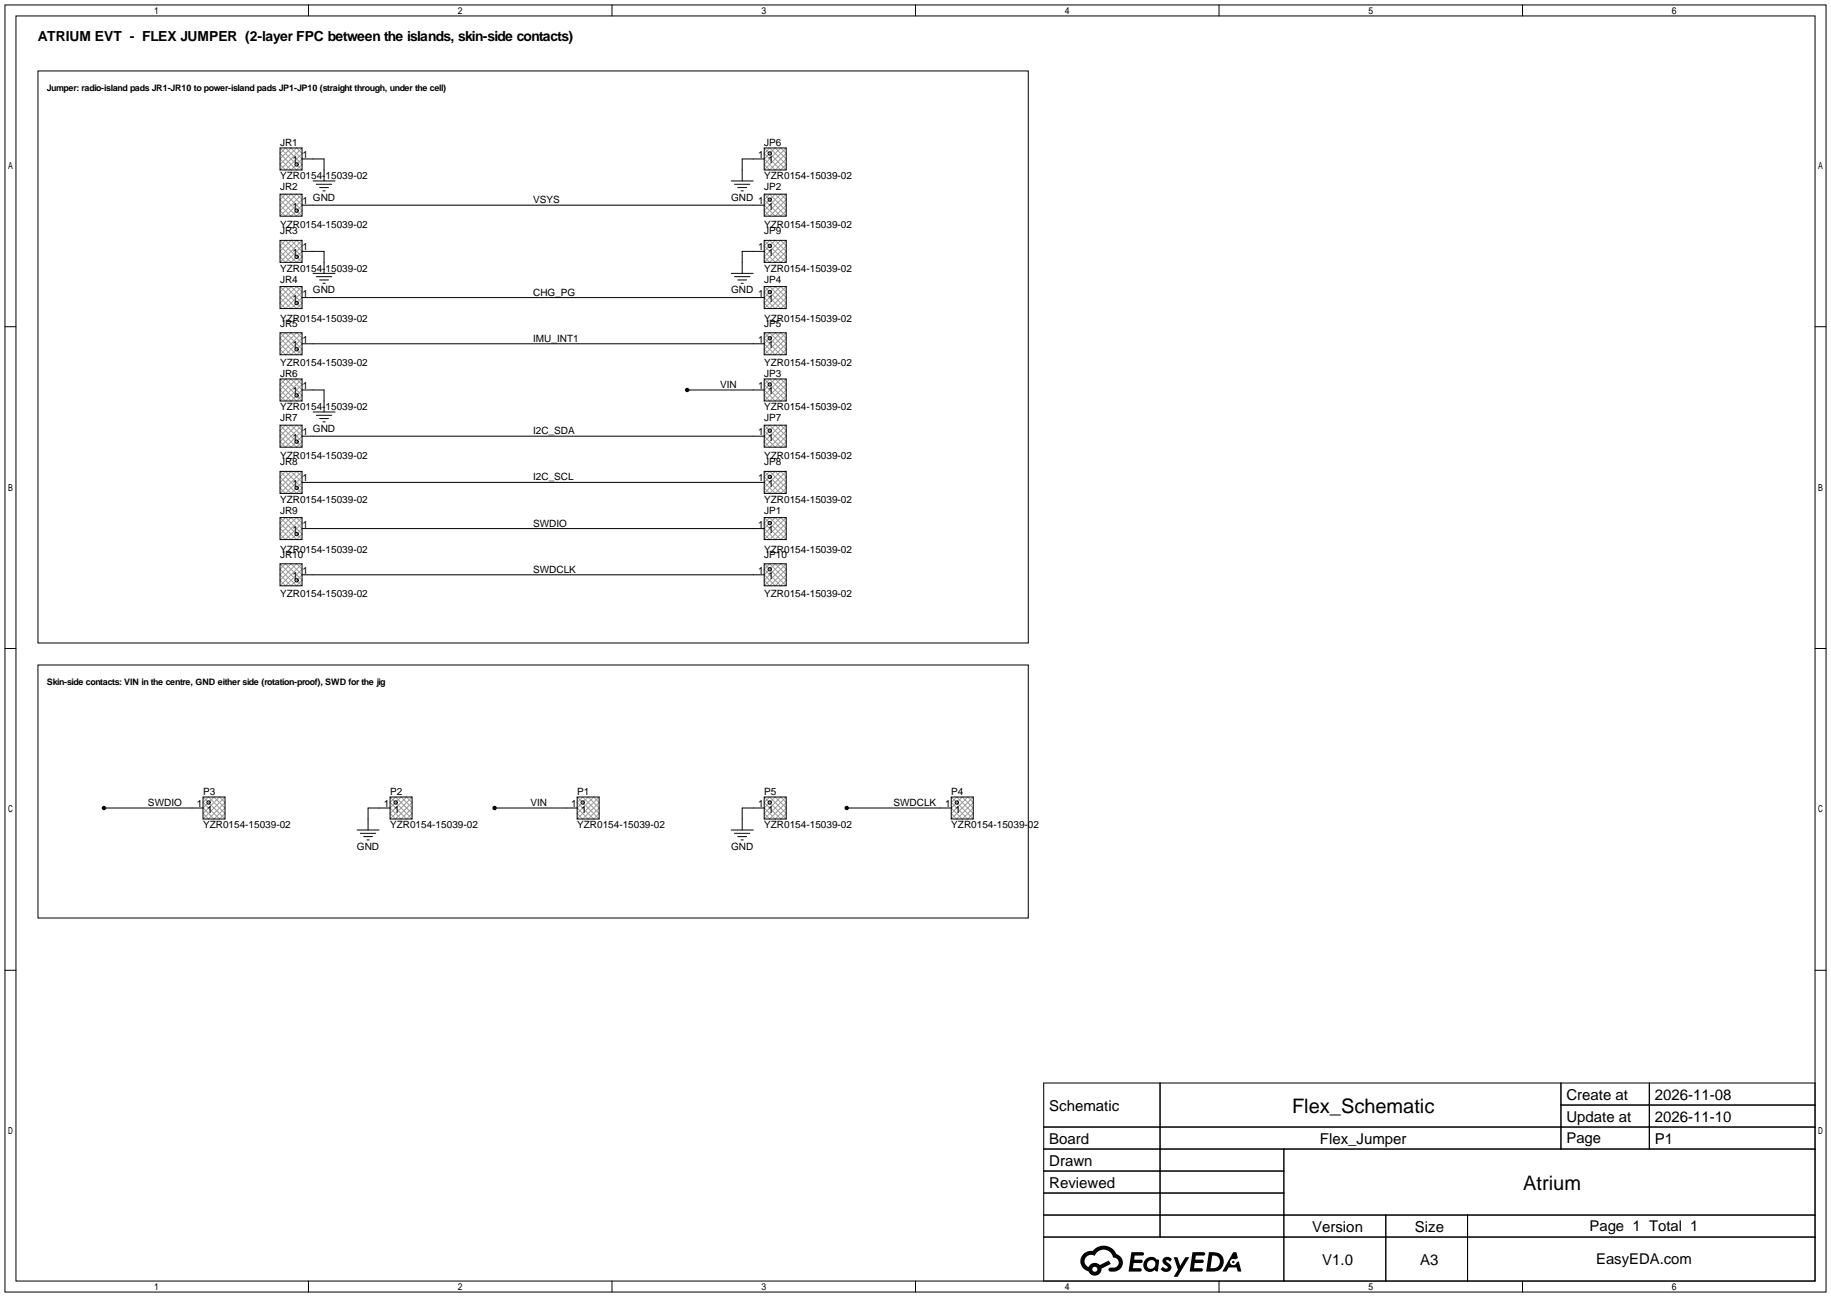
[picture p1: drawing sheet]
<svg xmlns="http://www.w3.org/2000/svg" width="423mm" height="299mm" viewBox="0 0 423 299" stroke-linecap="round" stroke-linejoin="round" font-family="sans-serif">
<g fill="none" stroke="#000" stroke-width=".23">
<path d="M1.1 1.1h420.4v297.2h-420.4zM3.7 3.7h415.3v292.1h-415.3zM8.8 16.4h228.6v132.1h-228.6zM71.2 1.1v2.6M141.3 1.1v2.6M211.3 1.1v2.6M281.4 1.1v2.6M351.5 1.1v2.6M64.6 34.2h5.1v5h-5.1zM69.7 36.7h5.1v5.1M176.4 34.2h5.1v5h-5.1zM176.4 36.7h-5.1v5.1"/>
<path d="M64.6 44.8h5.1v5.1h-5.1zM64.6 55.5h5.1v5.1h-5.1zM69.7 47.4h106.7M69.7 58h5.1v5.1M72.3 41.8h5M73 42.5h3.6M73.8 43.3h2M74.5 44.1h.6M168.8 41.8h5.1M169.5 42.5h3.6M170.3 43.3h2M171.1 44.1h.5"/>
<path d="M176.4 44.8h5.1v5.1h-5.1zM176.4 55.5h5.1v5.1h-5.1zM176.4 58h-5.1v5.1M1.1 75.4h2.6M64.6 66.2h5.1v5h-5.1zM64.6 76.8h5.1v5.1h-5.1zM69.7 68.7h106.7M69.7 79.4h106.7M72.3 63.1h5M73 63.9h3.6M73.8 64.6h2M74.5 65.4h.6"/>
<path d="M168.8 63.1h5.1M169.5 63.9h3.6M170.3 64.6h2M171.1 65.4h.5M176.4 66.2h5.1v5h-5.1zM176.4 76.8h5.1v5.1h-5.1zM419 75.4h2.5M64.6 87.5h5.1v5.1h-5.1zM64.6 98.2h5.1v5.1h-5.1zM69.7 90h5.1v5.1M72.3 95.1h5M73 95.9h3.6"/>
<path d="M73.8 96.6h2M74.5 97.4h.6M158.6 90h17.8M176.4 87.5h5.1v5.1h-5.1zM176.4 98.2h5.1v5.1h-5.1zM64.6 108.8h5.1v5.1h-5.1zM64.6 119.5h5.1v5.1h-5.1zM69.7 100.7h106.7M69.7 111.4h106.7M176.4 119.5h5.1v5.1h-5.1zM176.4 108.8h5.1v5.1h-5.1zM64.6 130.2h5.1v5.1h-5.1z"/>
<path d="M69.7 122h106.7M69.7 132.7h106.7M176.4 130.2h5.1v5.1h-5.1zM1.1 149.7h2.6M8.8 153.5h228.6v58.5h-228.6zM419 149.7h2.5M24 186.6h22.9M46.9 184h5v5.1h-5zM82.4 191.6h5.1M83.2 192.4h3.5M83.9 193.2h2.1M84.7 193.9h.5"/>
<path d="M90 184h5.1v5.1h-5.1zM90 186.6h-5v5M114.2 186.6h19M133.2 184h5.1v5.1h-5.1zM168.8 191.6h5.1M169.5 192.4h3.6M170.3 193.2h2M171.1 193.9h.5M176.4 184h5.1v5.1h-5.1zM176.4 186.6h-5.1v5M195.5 186.6h24.1M219.6 184h5.1v5.1h-5.1z"/>
<path d="M1.1 224h2.6M419 224h2.5M240.9 250.1h178.1v45.7h-178.1zM267.8 250.1v35.5M360.3 250.1v15.2M360.3 255.1h58.7M380.7 250.1v15.2M240.9 260.2h178.1M240.9 265.3h178.1M240.9 270.4h55.5M240.9 275.5h55.5M296.4 265.3v30.5"/>
<path d="M71.2 295.8v2.5M141.3 295.8v2.5M211.3 295.8v2.5M240.9 280.5h178.1M240.9 285.6h178.1M281.4 295.8v2.5M319.9 280.5v15.3M338.8 280.5v15.3M351.5 295.8v2.5"/>
<circle cx="68.5" cy="38" r=".38"/>
<circle cx="177.7" cy="35.4" r=".38"/>
<circle cx="68.5" cy="59.3" r=".38"/>
<circle cx="68.5" cy="48.6" r=".38"/>
<circle cx="177.7" cy="46.1" r=".38"/>
<circle cx="177.7" cy="56.8" r=".38"/>
<circle cx="68.5" cy="70" r=".38"/>
<circle cx="177.7" cy="67.4" r=".38"/>
<circle cx="177.7" cy="78.1" r=".38"/>
<circle cx="68.5" cy="80.6" r=".38"/>
<circle cx="68.5" cy="91.3" r=".38"/>
<circle cx="177.7" cy="88.8" r=".38"/>
<circle cx="177.7" cy="99.4" r=".38"/>
<circle cx="68.5" cy="102" r=".38"/>
<circle cx="68.5" cy="112.6" r=".38"/>
<circle cx="177.7" cy="110.1" r=".38"/>
<circle cx="68.5" cy="123.3" r=".38"/>
<circle cx="68.5" cy="134" r=".38"/>
<circle cx="177.7" cy="120.8" r=".38"/>
<circle cx="177.7" cy="131.4" r=".38"/>
<circle cx="48.1" cy="185.3" r=".38"/>
<circle cx="91.3" cy="185.3" r=".38"/>
<circle cx="134.5" cy="185.3" r=".38"/>
<circle cx="177.7" cy="185.3" r=".38"/>
<circle cx="220.9" cy="185.3" r=".38"/>
</g>
<g fill="#000">
<path d="M261.2 289.1h2.2a.46 .46 0 0 1 .5 .1 .46 .46 0 0 1 .1 .5l-.3 .2h-1.8l-.1 .9h1.6a.4 .4 0 0 1 .4 .5 .4 .4 0 0 1-.4 .3h-1.7l-.2 1.2h1.4a.46 .46 0 0 1 .5 .1 .46 .46 0 0 1 .1 .5l-.3 .2h-2.7zM268.7 290.5a1.3 1.3 0 0 1 1.8 .2l-.4 .7a.54 .54 0 0 0-.9-.3l.1 .2a1.28 1.28 0 0 1 .8 2.1 1.53 1.53 0 0 1-2.2-.3l.5-.6 .8 .4a.31 .31 0 0 0 .4-.2 .31 .31 0 0 0-.3-.4 1.12 1.12 0 0 1-.6-1.8zM270.9 290.3h.9l.6 1.9 1.2-1.9h.9l-2.7 4.5h-.9l1-1.7zM275.3 289.1h2.2a.47 .47 0 0 1 .5 .1 .47 .47 0 0 1 .1 .5l-.3 .2h-1.8l-.1 .9h1.6a.4 .4 0 0 1 .4 .5 .4 .4 0 0 1-.4 .3h-1.7l-.2 1.2h1.4a.46 .46 0 0 1 .5 .1 .46 .46 0 0 1 .1 .5l-.3 .2h-2.7zM284.7 289.1h.7l.3 1.4-.6 .3a.75 .75 0 0 0-1.1 .3 .75 .75 0 0 0 .5 1.1 .75 .75 0 0 0 .9-.7l.5-.3 .7 2.4h-.9l-.2-1h-1.9l-.5 1h-.9z"/>
<path d="M250.1 289.5a2.37 2.37 0 0 0 1.2 4 1.54 1.54 0 0 0 1.7 1 1.54 1.54 0 0 0 1.3-1.6l2.1-1.1-.5-.8-2 1.1a1.57 1.57 0 0 0-2.6 .5 1.5 1.5 0 0 1-.8-2.1 1.5 1.5 0 0 1 2.2-.5 2.23 2.23 0 0 1 2.3-1.5 2.23 2.23 0 0 1 2 1.9 1.16 1.16 0 0 1 1.2 1 1.16 1.16 0 0 1-1.1 1.3h-.6a.47 .47 0 0 0-.6 .4 .47 .47 0 0 0 .4 .5 2.14 2.14 0 0 0 2.7-1.3 2.14 2.14 0 0 0-1.3-2.8 3.2 3.2 0 0 0-5.5-.7l-1.1 .1zM252.1 293.1a.6 .6 0 0 1 1.2 0 .6 .6 0 0 1-1.2 0z"/>
<path d="M264.5 290.7a1.6 1.6 0 0 0-.3 2.3 1.6 1.6 0 0 0 2.3 .2l.8 .4 .3-2.5-.2-.3h-.5a1.58 1.58 0 0 0-2.4-.1zM265.1 291.3a.99 .99 0 0 1 1.6 .5 .99 .99 0 0 1-1.3 1.1 .98 .98 0 0 1-.3-1.6z"/>
<path d="M279.1 289.1l-.7 4.5h1.5a2.27 2.27 0 0 0 2.6-2.3 2.27 2.27 0 0 0-2.7-2.2zM279.8 289.9a1.5 1.5 0 0 1 1.8 1.5 1.5 1.5 0 0 1-1.9 1.4h-.3z"/>
<circle cx="158.6" cy="90" r=".51"/>
<circle cx="24" cy="186.6" r=".51"/>
<circle cx="114.2" cy="186.6" r=".51"/>
<circle cx="195.5" cy="186.6" r=".51"/>
<circle cx="284.7" cy="291.4" r=".28"/>
</g>
<g fill="none" stroke="#999" stroke-width=".23">
<path d="M64.6 35.4l1.3-1.2 3.8 3.8-1.2 1.2zM64.6 36.7l2.6-2.5 2.5 2.5-2.5 2.5zM64.6 38l3.9-3.8 1.2 1.2-3.8 3.8zM64.6 34.2l5.1 5M68.6 37.6l.2 .2M68.8 38.1l-.2 .2M69.7 34.2l-5.1 5M176.4 35.4l1.3-1.2 3.8 3.8-1.3 1.2zM176.4 36.7l2.5-2.5 2.6 2.5-2.6 2.5zM176.4 38l3.8-3.8 1.3 1.2-3.8 3.8zM176.4 34.2l5.1 5M177.8 35.1l.2 .2"/>
<path d="M178 35.6l-.2 .2M181.5 34.2l-5.1 5M64.6 46.1l1.3-1.3 3.8 3.8-1.2 1.3zM64.6 48.6l3.9-3.8 1.2 1.3-3.8 3.8zM64.6 44.8l5.1 5.1M64.6 56.8l1.3-1.3 3.8 3.8-1.2 1.3zM64.6 59.3l3.9-3.8 1.2 1.3-3.8 3.8zM64.6 55.5l5.1 5.1M67.2 44.8l2.5 2.6-2.5 2.5-2.6-2.5zM67.2 55.5l2.5 2.5-2.5 2.6-2.6-2.6zM68.6 48.3l.2 .2M68.6 59l.2 .1"/>
<path d="M68.8 48.8l-.2 .2M68.8 59.5l-.2 .2M69.7 44.8l-5.1 5.1M69.7 55.5l-5.1 5.1M176.4 46.1l1.3-1.3 3.8 3.8-1.3 1.3zM176.4 48.6l3.8-3.8 1.3 1.3-3.8 3.8zM176.4 44.8l5.1 5.1M176.4 56.8l1.3-1.3 3.8 3.8-1.3 1.3zM176.4 59.3l3.8-3.8 1.3 1.3-3.8 3.8zM176.4 55.5l5.1 5.1M177.8 45.8l.2 .1M177.8 56.4l.2 .2"/>
<path d="M178 46.3l-.2 .1M178 56.9l-.2 .2M178.9 44.8l2.6 2.6-2.6 2.5-2.5-2.5zM178.9 55.5l2.6 2.5-2.6 2.6-2.5-2.6zM181.5 44.8l-5.1 5.1M181.5 55.5l-5.1 5.1M64.6 70l3.9-3.8 1.2 1.2-3.8 3.8zM64.6 66.2l5.1 5M64.6 76.8l5.1 5.1M65.9 66.2l3.8 3.8-1.2 1.2-3.9-3.8zM65.9 76.8l3.8 3.8-1.2 1.3-3.9-3.8zM67.2 66.2l2.5 2.5-2.5 2.5-2.6-2.5z"/>
<path d="M67.2 76.8l2.5 2.6-2.5 2.5-2.6-2.5zM68.6 69.6l.2 .2M68.8 70.1l-.2 .2M69.7 66.2l-5.1 5M69.7 76.8l-5.1 5.1M176.4 70l3.8-3.8 1.3 1.2-3.8 3.8zM176.4 66.2l5.1 5M176.4 76.8l5.1 5.1M177.7 66.2l3.8 3.8-1.3 1.2-3.8-3.8zM177.7 76.8l3.8 3.8-1.3 1.3-3.8-3.8zM177.8 67.1l.2 .2M177.8 77.8l.2 .1"/>
<path d="M178 67.6l-.2 .2M178 78.3l-.2 .1M178.9 66.2l2.6 2.5-2.6 2.5-2.5-2.5zM178.9 76.8l2.6 2.6-2.6 2.5-2.5-2.5zM181.5 66.2l-5.1 5M181.5 76.8l-5.1 5.1M64.6 80.6l3.9-3.8 1.2 1.3-3.8 3.8zM64.6 87.5l5.1 5.1M64.6 99.4l1.3-1.2 3.8 3.8-1.2 1.3zM64.6 98.2l5.1 5.1M65.9 87.5l3.8 3.8-1.2 1.3-3.9-3.8zM67.2 87.5l2.5 2.5-2.5 2.6-2.6-2.6z"/>
<path d="M68.5 87.5l1.2 1.3-3.8 3.8-1.3-1.3zM68.6 80.3l.2 .2M68.6 91l.2 .1M68.8 80.8l-.2 .2M68.8 91.5l-.2 .2M69.7 87.5l-5.1 5.1M69.7 98.2l-5.1 5.1M176.4 87.5l5.1 5.1M176.4 80.6l3.8-3.8 1.3 1.3-3.8 3.8zM176.4 99.4l1.3-1.2 3.8 3.8-1.3 1.3zM176.4 98.2l5.1 5.1M177.7 87.5l3.8 3.8-1.3 1.3-3.8-3.8z"/>
<path d="M177.8 88.4l.2 .2M177.8 99.1l.2 .2M178 88.9l-.2 .2M178 99.6l-.2 .2M178.9 87.5l2.6 2.5-2.6 2.6-2.5-2.6zM180.2 87.5l1.3 1.3-3.8 3.8-1.3-1.3zM181.5 87.5l-5.1 5.1M181.5 98.2l-5.1 5.1M64.6 100.7l2.6-2.5 2.5 2.5-2.5 2.6zM64.6 102l3.9-3.8 1.2 1.2-3.8 3.9zM64.6 110.1l1.3-1.3 3.8 3.8-1.2 1.3zM64.6 112.6l3.9-3.8 1.2 1.3-3.8 3.8z"/>
<path d="M64.6 108.8l5.1 5.1M64.6 119.5l5.1 5.1M65.9 119.5l3.8 3.8-1.2 1.3-3.9-3.8zM67.2 108.8l2.5 2.6-2.5 2.5-2.6-2.5zM68.6 101.6l.2 .2M68.6 112.3l.2 .2M68.8 102.1l-.2 .2M68.8 112.8l-.2 .2M69.7 108.8l-5.1 5.1M69.7 119.5l-5.1 5.1M176.4 119.5l5.1 5.1M176.4 100.7l2.5-2.5 2.6 2.5-2.6 2.6z"/>
<path d="M176.4 102l3.8-3.8 1.3 1.2-3.8 3.9zM176.4 110.1l1.3-1.3 3.8 3.8-1.3 1.3zM176.4 112.6l3.8-3.8 1.3 1.3-3.8 3.8zM176.4 108.8l5.1 5.1M177.8 109.8l.2 .1M178 110.3l-.2 .2M178.9 108.8l2.6 2.6-2.6 2.5-2.5-2.5zM181.5 119.5l-5.1 5.1M181.5 108.8l-5.1 5.1M64.6 122l2.6-2.5 2.5 2.5-2.5 2.6zM64.6 123.3l3.9-3.8 1.2 1.3-3.8 3.8zM64.6 130.2l5.1 5.1"/>
<path d="M65.9 130.2l3.8 3.8-1.2 1.3-3.9-3.9zM67.2 130.2l2.5 2.5-2.5 2.6-2.6-2.6zM68.5 130.2l1.2 1.2-3.8 3.9-1.3-1.3zM68.6 123l.2 .2M68.6 133.6l.2 .2M68.8 123.5l-.2 .2M68.8 134.1l-.2 .2M69.7 130.2l-5.1 5.1M176.4 120.8l1.3-1.3 3.8 3.8-1.3 1.3zM176.4 122l2.5-2.5 2.6 2.5-2.6 2.6zM176.4 123.3l3.8-3.8 1.3 1.3-3.8 3.8zM176.4 131.4l1.3-1.2 3.8 3.8-1.3 1.3z"/>
<path d="M176.4 130.2l5.1 5.1M177.8 120.4l.2 .2M177.8 131.1l.2 .2M178 120.9l-.2 .2M178 131.6l-.2 .2M178.9 130.2l2.6 2.5-2.6 2.6-2.5-2.6zM180.2 130.2l1.3 1.2-3.8 3.9-1.3-1.3zM181.5 130.2l-5.1 5.1M46.9 185.3l1.2-1.3 3.8 3.8-1.2 1.3zM46.9 186.6l2.5-2.6 2.5 2.6-2.5 2.5zM46.9 187.8l3.8-3.8 1.2 1.3-3.8 3.8zM46.9 184l5 5.1"/>
<path d="M48.3 184.9l.2 .2M48.5 185.5l-.2 .1M51.9 184l-5 5.1M90 185.3l1.3-1.3 3.8 3.8-1.2 1.3zM90 186.6l2.6-2.6 2.5 2.6-2.5 2.5zM90 187.8l3.9-3.8 1.2 1.3-3.8 3.8zM90 184l5.1 5.1M91.5 184.9l.2 .2M91.7 185.5l-.2 .1M95.1 184l-5.1 5.1M133.2 185.3l1.3-1.3 3.8 3.8-1.3 1.3zM133.2 186.6l2.6-2.6 2.5 2.6-2.5 2.5z"/>
<path d="M133.2 184l5.1 5.1M134.7 184.9l.1 .2M134.8 185.5l-.1 .1M137 184l1.3 1.3-3.8 3.8-1.3-1.3zM138.3 184l-5.1 5.1M176.4 185.3l1.3-1.3 3.8 3.8-1.3 1.3zM176.4 186.6l2.5-2.6 2.6 2.6-2.6 2.5zM176.4 184l5.1 5.1M177.8 184.9l.2 .2M178 185.5l-.2 .1M180.2 184l1.3 1.3-3.8 3.8-1.3-1.3zM181.5 184l-5.1 5.1"/>
<path d="M219.6 185.3l1.3-1.3 3.8 3.8-1.3 1.3zM219.6 186.6l2.5-2.6 2.6 2.6-2.6 2.5zM219.6 187.8l3.8-3.8 1.3 1.3-3.8 3.8zM219.6 184l5.1 5.1M221 184.9l.2 .2M221.2 185.5l-.2 .1M224.7 184l-5.1 5.1"/>
</g>
<g font-size="4.6">
<text x="298.3" y="257">Flex_Schematic</text>
<text x="351.6" y="274.8">Atrium</text>
</g>
<g font-size="3.5">
<text x="242.2" y="256.4">Schematic</text>
<text x="361.6" y="253.9">Create at</text>
<text x="382" y="253.9">2026-11-08</text>
<text x="361.6" y="259">Update at</text>
<text x="382" y="259">2026-11-10</text>
<text x="242.2" y="264">Board</text>
<text x="242.2" y="269.1">Drawn</text>
<text x="304.7" y="264">Flex_Jumper</text>
<text x="382" y="264">P1</text>
<text x="242.2" y="274.2">Reviewed</text>
<text x="302.9" y="284.4">Version</text>
<text x="326.6" y="284.4">Size</text>
<text x="305.2" y="292">V1.0</text>
<text x="327.8" y="292">A3</text>
</g>
<g font-size="3.4">
<text x="361.6" y="264">Page</text>
<text x="366.9" y="284.3">Page 1 Total 1</text>
<text x="368.4" y="291.9">EasyEDA.com</text>
</g>
<text font-size="3.2" x="8.8" y="9.6">ATRIUM EVT - FLEX JUMPER (2-layer FPC between the islands, skin-side contacts)</text>
<g font-size="2.3">
<text x="64.6" y="33.7">JR1</text>
<text x="176.4" y="33.7">JP6</text>
<text x="64.6" y="41.3">YZR0154-15039-02</text>
<text x="67.5" y="37.7">1</text>
<text x="69.8" y="36.5">1</text>
<text x="175" y="36.5">1</text>
<text x="176.4" y="41.3">YZR0154-15039-02</text>
<text x="177.3" y="37.7">1</text>
<text x="64.6" y="43.9">JR2</text>
<text x="69.8" y="47.1">1</text>
<text x="72.2" y="46.4">GND</text>
<text x="123.1" y="46.9">VSYS</text>
<text x="168.8" y="46.4">GND</text>
<text x="175" y="47.1">1</text>
<text x="176.4" y="43.9">JP2</text>
<text x="64.6" y="52.8">YZR0154-15039-02</text>
<text x="67.5" y="48.4">1</text>
<text x="176.4" y="52.8">YZR0154-15039-02</text>
<text x="177.3" y="48.4">1</text>
<text x="64.6" y="54">JR3</text>
<text x="67.5" y="59.1">1</text>
<text x="69.8" y="57.8">1</text>
<text x="175" y="57.8">1</text>
<text x="176.4" y="54">JP9</text>
<text x="177.3" y="59.1">1</text>
<text x="64.6" y="62.9">YZR0154-15039-02</text>
<text x="64.6" y="65.5">JR4</text>
<text x="176.4" y="65.5">JP4</text>
<text x="176.4" y="62.9">YZR0154-15039-02</text>
<text x="67.5" y="69.7">1</text>
<text x="69.8" y="68.5">1</text>
<text x="72.2" y="67.7">GND</text>
<text x="123.1" y="68.2">CHG_PG</text>
<text x="168.8" y="67.7">GND</text>
<text x="175" y="68.5">1</text>
<text x="177.3" y="69.7">1</text>
<text x="64.6" y="74.3">YZR0154-15039-02</text>
<text x="64.6" y="75.6">JR5</text>
<text x="176.4" y="74.3">YZR0154-15039-02</text>
<text x="176.4" y="75.6">JP5</text>
<text x="67.5" y="80.4">1</text>
<text x="69.8" y="79.1">1</text>
<text x="123.1" y="78.9">IMU_INT1</text>
<text x="175" y="79.1">1</text>
<text x="177.3" y="80.4">1</text>
<text x="64.6" y="84.5">YZR0154-15039-02</text>
<text x="64.6" y="87">JR6</text>
<text x="69.8" y="89.8">1</text>
<text x="166.2" y="89.6">VIN</text>
<text x="175" y="89.8">1</text>
<text x="176.4" y="87">JP3</text>
<text x="176.4" y="84.5">YZR0154-15039-02</text>
<text x="64.6" y="94.7">YZR0154-15039-02</text>
<text x="67.5" y="91.1">1</text>
<text x="176.4" y="94.7">YZR0154-15039-02</text>
<text x="177.3" y="91.1">1</text>
<text x="64.6" y="97.2">JR7</text>
<text x="67.5" y="101.8">1</text>
<text x="69.8" y="100.5">1</text>
<text x="72.2" y="99.7">GND</text>
<text x="123.1" y="100.2">I2C_SDA</text>
<text x="175" y="100.5">1</text>
<text x="176.4" y="97.2">JP7</text>
<text x="177.3" y="101.8">1</text>
<text x="64.6" y="106.1">YZR0154-15039-02</text>
<text x="64.6" y="107.4">JR8</text>
<text x="176.4" y="106.1">YZR0154-15039-02</text>
<text x="176.4" y="107.4">JP8</text>
<text x="67.5" y="112.4">1</text>
<text x="69.8" y="111.1">1</text>
<text x="123.1" y="110.9">I2C_SCL</text>
<text x="175" y="111.1">1</text>
<text x="177.3" y="112.4">1</text>
<text x="64.6" y="116.3">YZR0154-15039-02</text>
<text x="64.6" y="118.8">JR9</text>
<text x="176.4" y="118.8">JP1</text>
<text x="176.4" y="116.3">YZR0154-15039-02</text>
<text x="67.5" y="123.1">1</text>
<text x="69.8" y="121.8">1</text>
<text x="123.1" y="121.6">SWDIO</text>
<text x="175" y="121.8">1</text>
<text x="177.3" y="123.1">1</text>
<text x="64.6" y="127.7">YZR0154-15039-02</text>
<text x="64.6" y="129">JR10</text>
<text x="176.4" y="127.7">YZR0154-15039-02</text>
<text x="176.4" y="129">JP10</text>
<text x="64.6" y="137.8">YZR0154-15039-02</text>
<text x="67.5" y="133.8">1</text>
<text x="69.8" y="132.5">1</text>
<text x="123.1" y="132.3">SWDCLK</text>
<text x="175" y="132.5">1</text>
<text x="176.4" y="137.8">YZR0154-15039-02</text>
<text x="177.3" y="133.8">1</text>
<text x="46.9" y="183.6">P3</text>
<text x="90" y="183.6">P2</text>
<text x="133.2" y="183.6">P1</text>
<text x="176.4" y="183.6">P5</text>
<text x="219.6" y="183.6">P4</text>
<text x="34.2" y="186.1">SWDIO</text>
<text x="45.5" y="186.3">1</text>
<text x="46.9" y="191.2">YZR0154-15039-02</text>
<text x="47.8" y="187.6">1</text>
<text x="88.6" y="186.3">1</text>
<text x="90" y="191.2">YZR0154-15039-02</text>
<text x="91" y="187.6">1</text>
<text x="122.4" y="186.1">VIN</text>
<text x="131.8" y="186.3">1</text>
<text x="133.2" y="191.2">YZR0154-15039-02</text>
<text x="134.2" y="187.6">1</text>
<text x="175" y="186.3">1</text>
<text x="176.4" y="191.2">YZR0154-15039-02</text>
<text x="177.3" y="187.6">1</text>
<text x="206.2" y="186.1">SWDCLK</text>
<text x="218.2" y="186.3">1</text>
<text x="219.6" y="191.2">YZR0154-15039-02</text>
<text x="220.5" y="187.6">1</text>
<text x="82.4" y="196.3">GND</text>
<text x="168.8" y="196.3">GND</text>
</g>
<g font-size="2.1">
<text x="10.8" y="21">Jumper: radio-island pads JR1-JR10 to power-island pads JP1-JP10 (straight through, under the cell)</text>
<text x="10.8" y="158.1">Skin-side contacts: VIN in the centre, GND either side (rotation-proof), SWD for the jig</text>
</g>
</svg>
